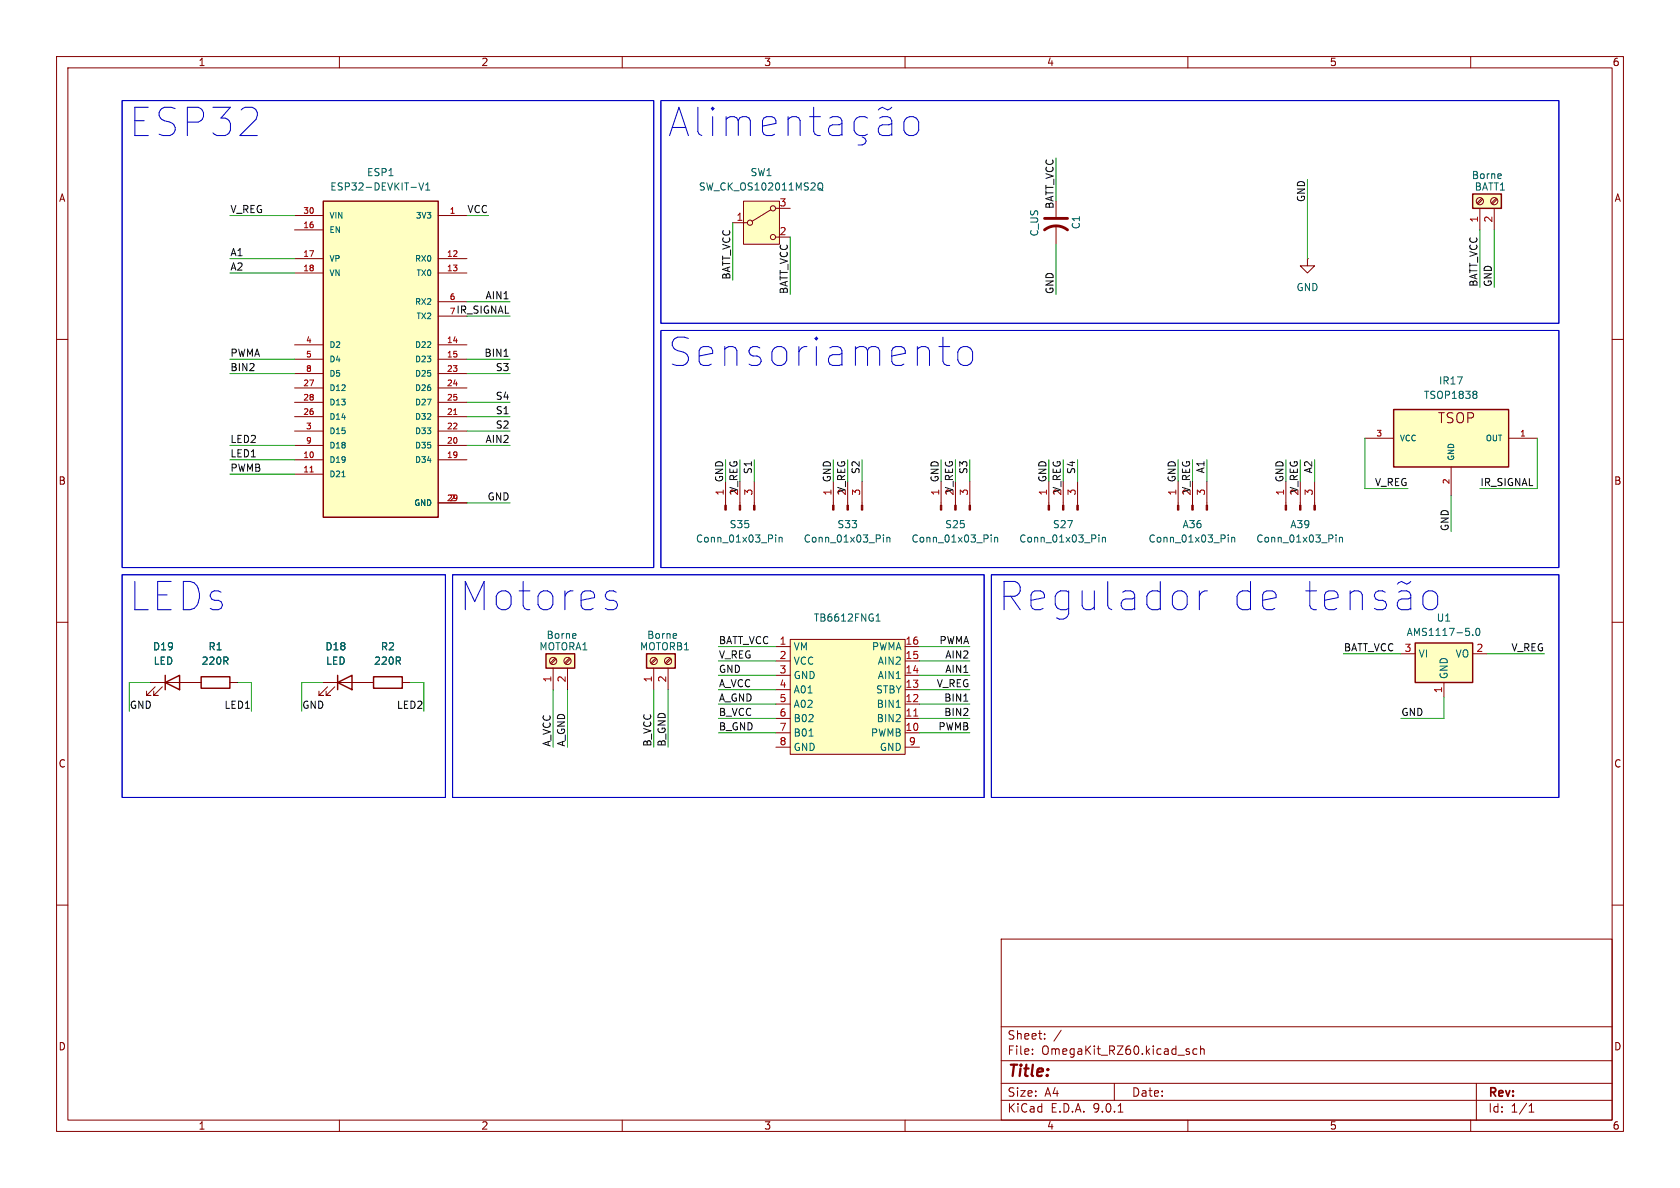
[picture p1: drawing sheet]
<svg xmlns="http://www.w3.org/2000/svg" width="297mm" height="210mm" viewBox="0 0 297 210" stroke-linecap="round" stroke-linejoin="round" font-family="sans-serif">
<g fill="none" stroke="#840000" stroke-width=".18">
<path d="M10 10h277v190h-277zM12 12h273v186h-273zM60 10v2M110 10v2M160 10v2M210 10v2M260 10v2M10 60h2M285 60h2M10 110h2M285 110h2M10 160h2"/>
<path d="M177 166h108v32h-108zM285 160h2M60 198v2M110 198v2M160 198v2M177 194.5h108M177 191.5h108M177 187.5h108M177 181.5h108M182.5 186.3v.1M182.5 185.5v.1M184.7 183.6v.1"/>
<path d="M184.7 182.8v.1M187.6 182.1l-1.3 2M197 191.5v3M197.7 196.6h.8M210 198v2M210.1 185.9l.2 .2-.2 .3M210.1 185.4l.1 .1M211.6 185.5l-.4-.1-.3 .3v.4l.1 .2h.6M212.2 185.5l.3-.1 .3 .1 .1 .9M212.2 184.9v1.5M260 198v2M261 191.5v6.5"/>
<path d="M270.3 196.6h.9M270.3 195.5l.4-.4v1.5"/>
</g>
<path d="M96.5 115.6h5.1v2.5h-5.1z" fill="#ffffc2"/>
<path d="M96.5 115.6h5.1v2.5h-5.1z" fill="none" stroke="#840000" stroke-width=".25"/>
<g fill="none" stroke="#840000" stroke-width=".18">
<path d="M97.8 118.1v3.8M98.1 116.3l-.8 .9M98.3 116.5l-.8 .9M100.3 118.1v3.8M100.7 116.3l-.9 .9M100.8 116.5l-.8 .9"/>
<circle cx="97.8" cy="116.8" r=".63"/>
<circle cx="100.3" cy="116.8" r=".63"/>
</g>
<path d="M101.8 112.1v.2l-.6 .1" fill="none" stroke="#006464" stroke-width=".18"/>
<path d="M139.7 113h20.3v20.4h-20.3z" fill="#ffffc2"/>
<g fill="none" stroke="#840000" stroke-width=".18">
<path d="M231.1 45.7v1.3h1.3l-1.3 1.3-1.2-1.3h1.2M231.1 45.7h.1M128.3 85.1v4.2M130.8 85.1v4.2M133.3 85.1v4.2M137.2 114.3h2.5M137.2 116.8h2.5M137.2 119.4h2.5M139.7 113h20.3v20.4h-20.3zM160 114.3h2.6M160 116.8h2.6M160 119.4h2.6"/>
<path d="M26.7 120.7h8.9M27.4 121.4l-1.5 1.5h.8h-.8v-.7M28.7 121.4l-1.5 1.5h.7h-.7v-.7M40.6 120.7h1.3M57.1 120.7h8.9M57.9 121.4l-1.5 1.5h.7h-.7v-.7M59.2 121.4l-1.5 1.5h.7h-.7v-.7M71.1 120.7h1.3M137.2 121.9h2.5M137.2 124.5h2.5M137.2 127h2.5M137.2 129.5h2.5"/>
<path d="M137.2 132.1h2.5M160 121.9h2.6M160 124.5h2.6M160 127h2.6M160 129.5h2.6M160 132.1h2.6"/>
</g>
<path d="M137.1 94.6v.1M137.1 95v.8M137.7 95v.8M137.7 95.1l.2-.1h.3l.1 .8M154.9 109.8h.7M154.9 108.9l.3-.4v1.3M143 130.1h.8M158.4 125h.8" fill="none" stroke="#006464" stroke-width=".18"/>
<path d="M161.5 126.6h.8" fill="none" stroke="#a90000" stroke-width=".18"/>
<path d="M29.2 119.4v2.5M35.6 119.6h5v2.1h-5zM59.7 119.4v2.5M66 119.6h5.1v2.1h-5.1zM29.2 120.7l2.5-1.3v2.5zM59.7 120.7l2.5-1.3v2.5z" fill="none" stroke="#840000" stroke-width=".25"/>
<g fill="#840000" stroke="#840000" stroke-width=".18">
<path d="M128.1 89.3h.3v.9h-.3z"/>
<path d="M130.7 89.3h.2v.9h-.2z"/>
<path d="M133.2 89.3h.3v.9h-.3z"/>
</g>
<path d="M131.4 35.6h6.4v7.6h-6.4z" fill="#ffffc2"/>
<g fill="none" stroke="#840000" stroke-width=".18">
<path d="M129.5 39.4h2.6M131.4 35.6h6.4v7.6h-6.4zM136.3 37.1l-3.3 2M137.2 36.8h2.5M137.2 41.9h2.5M166.4 85.1v4.2M168.9 85.1v4.2M171.4 85.1v4.2"/>
<circle cx="132.6" cy="39.4" r=".46"/>
<circle cx="136.7" cy="36.8" r=".46"/>
<circle cx="136.7" cy="41.9" r=".46"/>
</g>
<path d="M144.7 32.5l.2-.2a.43 .43 0 0 1 .5 .5v.4a.43 .43 0 0 1-.3 .4 .43 .43 0 0 1-.4-.2M144.8 33.3l.7 .4M175.2 94.6v.1M175.2 95v.8M175.8 95v.8M175.8 95.1l.2-.1h.3l.1 .8" fill="none" stroke="#006464" stroke-width=".18"/>
<g fill="#840000" stroke="#840000" stroke-width=".18">
<path d="M166.2 89.3h.3v.9h-.3z"/>
<path d="M168.8 89.3h.2v.9h-.2z"/>
<path d="M171.3 89.3h.3v.9h-.3z"/>
</g>
<path d="M260.3 34.3h5.1v2.5h-5.1z" fill="#ffffc2"/>
<path d="M260.3 34.3h5.1v2.5h-5.1z" fill="none" stroke="#840000" stroke-width=".25"/>
<g fill="none" stroke="#840000" stroke-width=".18">
<path d="M261.6 36.8v3.8M262 35.1l-.9 .8M262.1 35.2l-.8 .9M264.2 36.8v3.8M264.5 35.1l-.8 .8M264.7 35.2l-.9 .9M147.3 85.1v4.2M149.9 85.1v4.2M152.4 85.1v4.2"/>
<circle cx="261.6" cy="35.6" r=".63"/>
<circle cx="264.2" cy="35.6" r=".63"/>
</g>
<path d="M265.3 30.8l.1 .2-.6 .1M156.2 94.6v.1M156.2 95v.8M156.8 95v.8M156.8 95.1l.2-.1h.3v.8" fill="none" stroke="#006464" stroke-width=".18"/>
<g fill="#840000" stroke="#840000" stroke-width=".18">
<path d="M147.2 89.3h.2v.9h-.2z"/>
<path d="M149.7 89.3h.3v.9h-.3z"/>
<path d="M152.3 89.3h.2v.9h-.2z"/>
</g>
<path d="M57.1 35.6h20.4v55.8h-20.4z" fill="#ffffc2"/>
<path d="M57.1 35.6h20.4v55.8h-20.4z" fill="none" stroke="#840000" stroke-width=".25"/>
<g fill="none" stroke="#840000" stroke-width=".18">
<path d="M52.1 38.1h5M77.5 38.1h5M52.1 40.6h5M52.1 45.7h5M52.1 48.3h5M77.5 45.7h5M77.5 48.3h5M77.5 53.3h5M77.5 55.9h5M52.1 61h5M52.1 63.5h5M52.1 66h5"/>
<path d="M52.1 68.6h5M52.1 71.1h5M52.1 73.7h5M52.1 76.2h5M52.1 78.7h5M77.5 61h5M77.5 63.5h5M77.5 66h5M77.5 68.6h5M77.5 71.1h5M77.5 73.7h5M77.5 76.2h5"/>
<path d="M77.5 78.7h5M52.1 81.3h5M52.1 83.8h5M77.5 81.3h5M77.5 88.9h5M185.4 85.1v4.2M188 85.1v4.2M190.5 85.1v4.2M208.3 85.1v4.2M210.8 85.1v4.2M213.4 85.1v4.2M227.3 85.1v4.2"/>
<path d="M229.9 85.1v4.2M232.4 85.1v4.2"/>
</g>
<g fill="none" stroke="#006464" stroke-width=".18">
<path d="M74.1 32.3l.4 1.3 .4-1.3M75.3 33.6h.7M75.3 32.7l.3-.4v1.3M60.4 84.3h.6M194.3 94.6v.1M194.3 95v.8M194.9 95.1l.2-.1h.3v.8M194.9 95v.8M217.1 94.6v.1M217.1 95v.8M217.7 95.1l.2-.1h.3l.1 .8M217.7 95v.8"/>
<path d="M236.2 94.6v.1M236.2 95v.8M236.8 95v.8M236.8 95.1l.2-.1h.3v.8"/>
</g>
<path d="M80.2 73.3h.6M54.8 83.4h.6" fill="none" stroke="#a90000" stroke-width=".18"/>
<g fill="#840000" stroke="#840000" stroke-width=".18">
<path d="M227.2 89.3h.3v.9h-.3z"/>
<path d="M229.7 89.3h.3v.9h-.3z"/>
<path d="M232.3 89.3h.2v.9h-.2z"/>
<path d="M208.2 89.3h.2v.9h-.2z"/>
<path d="M210.7 89.3h.2v.9h-.2z"/>
<path d="M213.2 89.3h.3v.9h-.3z"/>
<path d="M185.3 89.3h.2v.9h-.2z"/>
<path d="M187.8 89.3h.3v.9h-.3z"/>
<path d="M190.4 89.3h.2v.9h-.2z"/>
</g>
<path d="M246.4 72.4h20.3v10.2h-20.3z" fill="#ffffc2"/>
<path d="M246.4 72.4h20.3v10.2h-20.3z" fill="none" stroke="#840000" stroke-width=".25"/>
<path d="M241.3 77.5h5.1M266.7 77.5h5.1M256.5 82.6v5" fill="none" stroke="#840000" stroke-width=".18"/>
<path d="M260.9 69.2l.2 .2-.2 .3 .2 .2v.3l-.2 .2" fill="none" stroke="#006464" stroke-width=".18"/>
<path d="M250.2 113.7h10.1v7h-10.1z" fill="#ffffc2"/>
<path d="M250.2 113.7h10.1v7h-10.1z" fill="none" stroke="#840000" stroke-width=".25"/>
<path d="M186.7 35.6v2.8M186.7 39.9v3.3M247.6 115.6h2.6M260.3 115.6h2.6M255.3 120.7v2.5" fill="none" stroke="#840000" stroke-width=".18"/>
<path d="M260.3 112.2v.1M261 111.2l.2-.1a.68 .68 0 0 1 .4 .6 .68 .68 0 0 1-.4 .6l-.2-.1-.1-.3z" fill="none" stroke="#006464" stroke-width=".18"/>
<path d="M184.7 38.6h4M184.7 40.6a3.3 3.3 0 0 1 4 0" fill="none" stroke="#840000" stroke-width=".51"/>
<path d="M114.3 115.6h5.1v2.5h-5.1z" fill="#ffffc2"/>
<path d="M114.3 115.6h5.1v2.5h-5.1z" fill="none" stroke="#840000" stroke-width=".25"/>
<g fill="none" stroke="#840000" stroke-width=".18">
<path d="M115.6 118.1v3.8M115.9 116.3l-.8 .9M116.1 116.5l-.9 .9M118.1 118.1v3.8M118.4 116.3l-.8 .9M118.6 116.5l-.8 .9M26.7 120.7h2.5M31.7 120.7h3.9M40.6 120.7h1.3M57.1 120.7h2.6M62.2 120.7h3.8M71.1 120.7h1.3"/>
<circle cx="115.6" cy="116.8" r=".63"/>
<circle cx="118.1" cy="116.8" r=".63"/>
</g>
<path d="M119.6 112.1v.2l-.6 .1" fill="none" stroke="#006464" stroke-width=".18"/>
<path d="M89.1 63h.7M170.4 123.9h.7" fill="none" stroke="#0f0f0f" stroke-width=".18"/>
<g fill="none" stroke="#009600" stroke-width=".18">
<path d="M40.6 38.1h11.5M82.5 38.1h3.9M129.5 39.4v10.1M186.7 27.9v7.7M231.1 31.8v13.9M40.6 45.7h11.5M40.6 48.3h11.5M82.5 53.3h7.7M82.5 55.9h7.7M139.7 41.9v10.2M186.7 43.2v8.9M261.6 40.6v10.2"/>
<path d="M264.2 40.6v10.2M40.6 78.7h11.5M40.6 63.5h11.5M40.6 66h11.5M82.5 78.7h7.7M82.5 76.2h7.7M82.5 63.5h7.7M82.5 73.7h7.7M82.5 66h7.7M82.5 71.1h7.7M241.3 77.5v8.9h7.6M271.8 77.5v8.9h-10.2"/>
<path d="M40.6 83.8h11.5M40.6 81.3h11.5M82.5 88.9h7.7M128.3 81.3v3.8M130.8 81.3v3.8M133.3 81.3v3.8M147.3 81.3v3.8M149.9 81.3v3.8M152.4 81.3v3.8M166.4 81.3v3.8M168.9 81.3v3.8M171.4 81.3v3.8"/>
<path d="M185.4 81.3v3.8M188 81.3v3.8M190.5 81.3v3.8M208.3 81.3v3.8M210.8 81.3v3.8M213.4 81.3v3.8M227.3 81.3v3.8M229.9 81.3v3.8M232.4 81.3v3.8M256.5 87.6v6.4M127 119.4h10.2M127 116.8h10.2"/>
<path d="M127 114.3h10.2M162.6 119.4h8.8M162.6 116.8h8.8M162.6 114.3h8.8M237.5 115.6h10.1M262.9 115.6h10.1M26.7 120.7h-3.8v5M41.9 120.7h2.5v5M57.1 120.7h-3.8v5M72.4 120.7h2.5v5M97.8 121.9v10.2M100.3 121.9v10.2"/>
<path d="M115.6 121.9v10.2M118.1 121.9v10.2M127 124.5h10.2M127 121.9h10.2M127 127h10.2M127 129.5h10.2M162.6 124.5h8.8M162.6 121.9h8.8M162.6 127h8.8M162.6 129.5h8.8M255.3 123.2v3.8h-7.7"/>
</g>
<g fill="none" stroke="#0000c2" stroke-width=".18">
<path d="M21.6 17.8h94v82.5h-94zM116.8 17.8h158.8v39.4h-158.8zM123.4 19v4.2l.2 .5 .5 .3M126 19v.4M126 19l-.3 .2 .3 .2M126 19l.2 .2-.2 .2M143.8 19v4.2l.3 .5 .5 .3h.4M157.7 19l-.8 .4-.9-.4-.7 .4M118.4 24l1.6-5 1.7 5M118.8 22.5h2.4M126 20.6v3.4M128.4 20.6v3.4"/>
<path d="M128.4 21.1a1.24 1.24 0 0 1 2.1 .2M130.5 21.3l.2-.4 .5-.3h.7l.5 .3 .3 .4v2.7M130.5 21.3v2.7M134.8 22.3l2.4-.5v-.5l-.3-.4-.4-.3h-1l-.5 .3-.2 .4v1.9l.2 .5 .5 .3h1l.4-.3M139.3 21.1a1.24 1.24 0 0 1 2.2 .2v2.7M139.3 20.6v3.4M143.1 20.6h1.9M146.7 20.9l.5-.3h.9l.5 .3 .2 .4v2.7M148.8 21.8l-.4 .3h-1.2a.98 .98 0 0 0-.8 .9 .98 .98 0 0 0 .8 1h1.2l.4-.3M152.4 24.2l.5 .2 .2 .5-.2 .5-.5 .2h-.7M153.4 20.9l-.5-.3h-1l-.4 .3-.5 .7v1.4l.5 .7 .4 .3h1l.5-.3M155.5 20.9l.5-.3h.9l.5 .3 .3 .4v2.7"/>
<path d="M157.7 21.8l-.5 .3h-1.2a.98 .98 0 0 0-.8 .9 .98 .98 0 0 0 .8 1h1.2l.5-.3M160 21.1a1.36 1.36 0 0 1 1.4-.5 1.36 1.36 0 0 1 1 1v1.4a1.36 1.36 0 0 1-1.3 1 1.36 1.36 0 0 1-1.3-1v-1.4zM116.8 58.4h158.8v41.9h-158.8zM166 61.3h1.9M166.7 63.9l.2 .5 .5 .2h.5M169.8 61.5a1.36 1.36 0 0 1 2.1 .7v1.5a1.36 1.36 0 0 1-1.3 1 1.36 1.36 0 0 1-1.3-1v-1.5zM21.6 101.6h57.1v39.4h-57.1zM80 101.6h94v39.4h-94zM107.7 106.1h.7l.5 .3 .3 .7-.3 .4-.5 .3h-.9M107.7 104.4h.7l.5 .3M175.3 101.6h100.3v39.4h-100.3zM212 104.4v3.4"/>
<path d="M213.5 104.4a1.28 1.28 0 0 0-1.5 1M221.1 104.7l-.5-.3h-1l-.4 .3-.5 .7v1.4l.5 .7 .4 .3h1l.5-.3M221.1 102.8v5M223.2 106.1l2.4-.5v-.4l-.2-.5-.5-.3h-1l-.4 .3-.3 .5v1.9l.3 .4 .4 .3h1l.5-.3M230.8 104.4h1.9M231.6 102.8v4.3l.2 .4 .5 .3h.4M234.2 106.1l2.4-.5v-.4l-.3-.5-.5-.3h-.9l-.5 .3-.2 .5v1.9l.2 .4 .5 .3h.9l.5-.3M238.7 104.9a1.24 1.24 0 0 1 2.1 .3v2.6M238.7 104.4v3.4M244.9 104.7l-.5-.3h-.7l-.5 .3-.2 .5 .2 .7 .5 .2h.7l.5 .3 .2 .4-.2 .7-.5 .3h-.9l-.5-.3M247.3 104.7l.4-.3h1l.5 .3 .2 .5v2.6M249.4 105.6l-.5 .3h-1.2a.98 .98 0 0 0-.7 .9 .98 .98 0 0 0 .7 1h1.2l.5-.3"/>
<path d="M249.4 102.8l-.7 .5-1-.5-.7 .5M251.8 104.9a1.36 1.36 0 0 1 1.3-.5 1.36 1.36 0 0 1 1.1 1v1.4a1.36 1.36 0 0 1-1.3 1 1.36 1.36 0 0 1-1.3-1v-1.4z"/>
</g>
<g font-size="7" fill="#0000c2">
<text x="22.5" y="24.2">ESP32</text>
<text x="117.8" y="64.8">Sensoriamento</text>
<text x="22.5" y="108">LEDs</text>
<text x="81" y="108">Motores</text>
<text x="176.2" y="108">Regulador</text>
</g>
<text font-size="2.8" fill="#840000" x="178" y="190.9">Title:</text>
<text font-size="2.5" fill="#840000" x="254.1" y="75">TSOP</text>
<g font-size="2.1" fill="#840000">
<text x="178" y="184">Sheet:</text>
<text x="178" y="186.7">File:</text>
<text x="184.1" y="186.7">OmegaKit_RZ60.kicad_sch</text>
<text x="178" y="196.9">KiCad</text>
<text x="178" y="194.1">Size:</text>
<text x="184.7" y="194.1">A4</text>
<text x="185.7" y="196.9">E.D.A.</text>
<text x="193.3" y="196.9">9.0.1</text>
<text x="200" y="194.1">Date:</text>
<text x="263" y="194.3">Rev:</text>
<text x="263" y="196.9">Id:</text>
<text x="267.1" y="196.9">1/1</text>
</g>
<g font-size="1.8" fill="#840000">
<text x="35" y="11.9">1</text>
<text x="85" y="11.9">2</text>
<text x="135" y="11.9">3</text>
<text x="185" y="11.9">4</text>
<text x="235" y="11.9">5</text>
<text x="285" y="11.9">6</text>
<text x="10.3" y="35.9">A</text>
<text x="285.3" y="35.9">A</text>
<text x="10.3" y="85.9">B</text>
<text x="285.3" y="85.9">B</text>
<text x="10.3" y="135.9">C</text>
<text x="285.3" y="135.9">C</text>
<text x="10.3" y="185.9">D</text>
<text x="285.3" y="185.9">D</text>
<text x="35" y="199.9">1</text>
<text x="85" y="199.9">2</text>
<text x="135" y="199.9">3</text>
<text x="185" y="199.9">4</text>
<text x="235" y="199.9">5</text>
<text x="285" y="199.9">6</text>
</g>
<g font-size="1.8" fill="#006464">
<text x="58.3" y="33.9">ESP32-DEVKIT-V1</text>
<text x="64.8" y="31.3">ESP1</text>
<text x="123.5" y="33.9">SW_CK_OS102011MS2Q</text>
<text x="132.6" y="31.3">SW1</text>
<text x="260.1" y="31.9">Borne</text>
<text x="260.6" y="33.9">BATT1</text>
<text x="183.7" y="41.9" transform="rotate(-90 183.7 41.9)">C_US</text>
<text x="191.1" y="40.6" transform="rotate(-90 191.1 40.6)">C1</text>
<text x="229.1" y="51.7">GND</text>
<text x="251.6" y="70.7">TSOP1838</text>
<text x="254.3" y="68.2">IR17</text>
<text x="128.9" y="93.6">S35</text>
<text x="147.9" y="93.6">S33</text>
<text x="167" y="93.6">S25</text>
<text x="186" y="93.6">S27</text>
<text x="209" y="93.6">A36</text>
<text x="228" y="93.6">A39</text>
<text x="122.9" y="96.1">Conn_01x03_Pin</text>
<text x="142" y="96.1">Conn_01x03_Pin</text>
<text x="161" y="96.1">Conn_01x03_Pin</text>
<text x="180.1" y="96.1">Conn_01x03_Pin</text>
<text x="202.9" y="96.1">Conn_01x03_Pin</text>
<text x="222" y="96.1">Conn_01x03_Pin</text>
<text x="96.5" y="113.1">Borne</text>
<text x="114.3" y="113.1">Borne</text>
<text x="143.8" y="110.1">TB6612FNG1</text>
<text x="248.6" y="112.6">AMS1117-5.0</text>
<text x="253.9" y="110.1">U1</text>
<text x="26.9" y="115.2">D19</text>
<text x="27.1" y="117.7">LED</text>
<text x="35.5" y="117.7">220R</text>
<text x="36.8" y="115.2">R1</text>
<text x="57.4" y="115.2">D18</text>
<text x="57.5" y="117.7">LED</text>
<text x="66" y="117.7">220R</text>
<text x="67.2" y="115.2">R2</text>
<text x="95.3" y="115.2">MOTORA1</text>
<text x="113" y="115.2">MOTORB1</text>
<text x="140.2" y="115.2">VM</text>
<text x="140.2" y="117.7">VCC</text>
<text x="154" y="115.2">PWMA</text>
<text x="155.1" y="117.7">AIN2</text>
<text x="250.7" y="116.4">VI</text>
<text x="257.2" y="116.4">VO</text>
<text x="140.2" y="120.2">GND</text>
<text x="140.2" y="122.8">A01</text>
<text x="140.2" y="125.3">A02</text>
<text x="154.8" y="122.8">STBY</text>
<text x="154.9" y="125.3">BIN1</text>
<text x="155.1" y="120.2">AIN1</text>
<text x="256.1" y="120.1" transform="rotate(-90 256.1 120.1)">GND</text>
<text x="140.2" y="127.9">B02</text>
<text x="140.2" y="130.4">B01</text>
<text x="153.9" y="130.4">PWMB</text>
<text x="154.9" y="127.9">BIN2</text>
<text x="140.2" y="132.9">GND</text>
<text x="155.4" y="132.9">GND</text>
</g>
<g font-size="1.8" fill="#0f0f0f">
<text x="230.8" y="35.8" transform="rotate(-90 230.8 35.8)">GND</text>
<text x="40.6" y="37.8">V_REG</text>
<text x="82.5" y="37.8">VCC</text>
<text x="186.3" y="37" transform="rotate(-90 186.3 37)">BATT_VCC</text>
<text x="40.6" y="47.9">A2</text>
<text x="40.6" y="45.4">A1</text>
<text x="85.7" y="53">AIN1</text>
<text x="129.2" y="49.5" transform="rotate(-90 129.2 49.5)">BATT_VCC</text>
<text x="139.4" y="52.1" transform="rotate(-90 139.4 52.1)">BATT_VCC</text>
<text x="186.3" y="52.1" transform="rotate(-90 186.3 52.1)">GND</text>
<text x="261.3" y="50.8" transform="rotate(-90 261.3 50.8)">BATT_VCC</text>
<text x="263.8" y="50.8" transform="rotate(-90 263.8 50.8)">GND</text>
<text x="80.6" y="55.5">IR_SIGNAL</text>
<text x="40.6" y="65.7">BIN2</text>
<text x="40.6" y="63.2">PWMA</text>
<text x="85.6" y="63.2">BIN1</text>
<text x="87.5" y="65.7">S3</text>
<text x="87.5" y="70.8">S4</text>
<text x="87.5" y="75.9">S2</text>
<text x="87.5" y="73.3">S1</text>
<text x="40.6" y="78.4">LED2</text>
<text x="40.6" y="80.9">LED1</text>
<text x="40.6" y="83.5">PWMB</text>
<text x="85.7" y="78.4">AIN2</text>
<text x="133" y="83.9" transform="rotate(-90 133 83.9)">S1</text>
<text x="152.1" y="83.9" transform="rotate(-90 152.1 83.9)">S2</text>
<text x="171.1" y="83.9" transform="rotate(-90 171.1 83.9)">S3</text>
<text x="190.2" y="83.9" transform="rotate(-90 190.2 83.9)">S4</text>
<text x="213" y="83.8" transform="rotate(-90 213 83.8)">A1</text>
<text x="232.1" y="83.8" transform="rotate(-90 232.1 83.8)">A2</text>
<text x="86.1" y="88.6">GND</text>
<text x="127.9" y="85.4" transform="rotate(-90 127.9 85.4)">GND</text>
<text x="130.6" y="87.7" transform="rotate(-90 130.6 87.7)">2V_REG</text>
<text x="147" y="85.4" transform="rotate(-90 147 85.4)">GND</text>
<text x="149.6" y="87.7" transform="rotate(-90 149.6 87.7)">2V_REG</text>
<text x="166" y="85.4" transform="rotate(-90 166 85.4)">GND</text>
<text x="168.7" y="87.7" transform="rotate(-90 168.7 87.7)">2V_REG</text>
<text x="185.1" y="85.4" transform="rotate(-90 185.1 85.4)">GND</text>
<text x="187.7" y="87.7" transform="rotate(-90 187.7 87.7)">2V_REG</text>
<text x="207.9" y="85.4" transform="rotate(-90 207.9 85.4)">GND</text>
<text x="210.6" y="87.7" transform="rotate(-90 210.6 87.7)">2V_REG</text>
<text x="227" y="85.4" transform="rotate(-90 227 85.4)">GND</text>
<text x="229.6" y="87.7" transform="rotate(-90 229.6 87.7)">2V_REG</text>
<text x="243" y="86">V_REG</text>
<text x="261.6" y="86">IR_SIGNAL</text>
<text x="256.2" y="94" transform="rotate(-90 256.2 94)">GND</text>
<text x="127" y="114">BATT_VCC</text>
<text x="166" y="114">PWMA</text>
<text x="127" y="116.5">V_REG</text>
<text x="127" y="119">GND</text>
<text x="167" y="116.5">AIN2</text>
<text x="167" y="119">AIN1</text>
<text x="237.5" y="115.2">BATT_VCC</text>
<text x="267.1" y="115.2">V_REG</text>
<text x="22.9" y="125.4">GND</text>
<text x="39.6" y="125.4">LED1</text>
<text x="53.3" y="125.4">GND</text>
<text x="70.1" y="125.4">LED2</text>
<text x="127" y="121.6">A_VCC</text>
<text x="127" y="124.1">A_GND</text>
<text x="165.5" y="121.6">V_REG</text>
<text x="166.8" y="124.1">BIN1</text>
<text x="127" y="126.7">B_VCC</text>
<text x="127" y="129.2">B_GND</text>
<text x="165.8" y="129.2">PWMB</text>
<text x="166.8" y="126.7">BIN2</text>
<text x="247.6" y="126.7">GND</text>
<text x="97.4" y="132.1" transform="rotate(-90 97.4 132.1)">A_VCC</text>
<text x="100" y="132.1" transform="rotate(-90 100 132.1)">A_GND</text>
<text x="115.2" y="132.1" transform="rotate(-90 115.2 132.1)">B_VCC</text>
<text x="117.8" y="132.1" transform="rotate(-90 117.8 132.1)">B_GND</text>
</g>
<g font-size="1.8" fill="#a90000">
<text x="130.1" y="39.1">1</text>
<text x="137.7" y="36.6">3</text>
<text x="137.7" y="41.7">2</text>
<text x="261.4" y="39.4" transform="rotate(-90 261.4 39.4)">1</text>
<text x="263.9" y="39.4" transform="rotate(-90 263.9 39.4)">2</text>
<text x="128" y="87.7" transform="rotate(-90 128 87.7)">1</text>
<text x="133.1" y="87.7" transform="rotate(-90 133.1 87.7)">3</text>
<text x="147.1" y="87.7" transform="rotate(-90 147.1 87.7)">1</text>
<text x="152.1" y="87.7" transform="rotate(-90 152.1 87.7)">3</text>
<text x="166.1" y="87.7" transform="rotate(-90 166.1 87.7)">1</text>
<text x="171.2" y="87.7" transform="rotate(-90 171.2 87.7)">3</text>
<text x="185.2" y="87.7" transform="rotate(-90 185.2 87.7)">1</text>
<text x="190.2" y="87.7" transform="rotate(-90 190.2 87.7)">3</text>
<text x="208" y="87.7" transform="rotate(-90 208 87.7)">1</text>
<text x="213.1" y="87.7" transform="rotate(-90 213.1 87.7)">3</text>
<text x="227.1" y="87.7" transform="rotate(-90 227.1 87.7)">1</text>
<text x="232.2" y="87.7" transform="rotate(-90 232.2 87.7)">3</text>
<text x="137.7" y="114">1</text>
<text x="137.7" y="116.6">2</text>
<text x="137.7" y="119.1">3</text>
<text x="160" y="114">16</text>
<text x="160" y="116.6">15</text>
<text x="160" y="119.1">14</text>
<text x="248.2" y="115.3">3</text>
<text x="260.9" y="115.3">2</text>
<text x="97.5" y="120.7" transform="rotate(-90 97.5 120.7)">1</text>
<text x="100.1" y="120.7" transform="rotate(-90 100.1 120.7)">2</text>
<text x="115.3" y="120.7" transform="rotate(-90 115.3 120.7)">1</text>
<text x="117.9" y="120.7" transform="rotate(-90 117.9 120.7)">2</text>
<text x="137.7" y="121.7">4</text>
<text x="137.7" y="124.2">5</text>
<text x="160" y="121.7">13</text>
<text x="160" y="124.2">12</text>
<text x="255" y="122.6" transform="rotate(-90 255 122.6)">1</text>
<text x="137.7" y="126.7">6</text>
<text x="137.7" y="129.3">7</text>
<text x="137.7" y="131.8">8</text>
<text x="160" y="126.7">11</text>
<text x="160" y="129.3">10</text>
<text x="160.6" y="131.8">9</text>
</g>
<g font-size="1.4" fill="#a90000">
<text x="53.5" y="37.8">30</text>
<text x="53.5" y="40.4">16</text>
<text x="79.4" y="37.8">1</text>
<text x="53.5" y="45.5">17</text>
<text x="78.9" y="45.5">12</text>
<text x="53.5" y="48">18</text>
<text x="78.9" y="48">13</text>
<text x="79.4" y="53.1">6</text>
<text x="79.4" y="55.6">7</text>
<text x="54" y="60.7">4</text>
<text x="54" y="63.2">5</text>
<text x="54" y="65.8">8</text>
<text x="78.9" y="60.7">14</text>
<text x="78.9" y="63.2">15</text>
<text x="78.9" y="65.8">23</text>
<text x="53.5" y="68.3">27</text>
<text x="53.5" y="70.9">28</text>
<text x="78.9" y="68.3">24</text>
<text x="78.9" y="70.9">25</text>
<text x="53.5" y="73.4">26</text>
<text x="54" y="75.9">3</text>
<text x="78.9" y="73.4">21</text>
<text x="78.9" y="75.9">22</text>
<text x="243.2" y="77.2">3</text>
<text x="268.6" y="77.2">1</text>
<text x="53.5" y="81">10</text>
<text x="53.5" y="83.6">11</text>
<text x="54" y="78.5">9</text>
<text x="78.9" y="78.5">20</text>
<text x="78.9" y="81">19</text>
<text x="78.9" y="88.6">29</text>
<text x="79.4" y="88.6">2</text>
<text x="256.3" y="85.7" transform="rotate(-90 256.3 85.7)">2</text>
</g>
<g font-size="1.4" fill="#006464">
<text x="58.2" y="38.8">VIN</text>
<text x="58.2" y="41.4">EN</text>
<text x="73.4" y="38.8">3V3</text>
<text x="58.2" y="46.5">VP</text>
<text x="73.2" y="46.5">RX0</text>
<text x="58.2" y="49">VN</text>
<text x="73.5" y="49">TX0</text>
<text x="73.2" y="54.1">RX2</text>
<text x="73.5" y="56.6">TX2</text>
<text x="58.2" y="61.7">D2</text>
<text x="58.2" y="64.2">D4</text>
<text x="73.2" y="61.7">D22</text>
<text x="73.2" y="64.2">D23</text>
<text x="58.2" y="66.8">D5</text>
<text x="58.2" y="69.3">D12</text>
<text x="58.2" y="71.9">D13</text>
<text x="73.2" y="66.8">D25</text>
<text x="73.2" y="69.3">D26</text>
<text x="73.2" y="71.9">D27</text>
<text x="58.2" y="74.4">D14</text>
<text x="58.2" y="76.9">D15</text>
<text x="73.2" y="74.4">D32</text>
<text x="73.2" y="76.9">D33</text>
<text x="58.2" y="79.5">D18</text>
<text x="58.2" y="82">D19</text>
<text x="73.2" y="79.5">D35</text>
<text x="73.2" y="82">D34</text>
<text x="247.4" y="78.2">VCC</text>
<text x="257.3" y="81.5" transform="rotate(-90 257.3 81.5)">GND</text>
<text x="262.5" y="78.2">OUT</text>
<text x="58.2" y="84.6">D21</text>
<text x="73.1" y="89.6">GND</text>
</g>
</svg>
